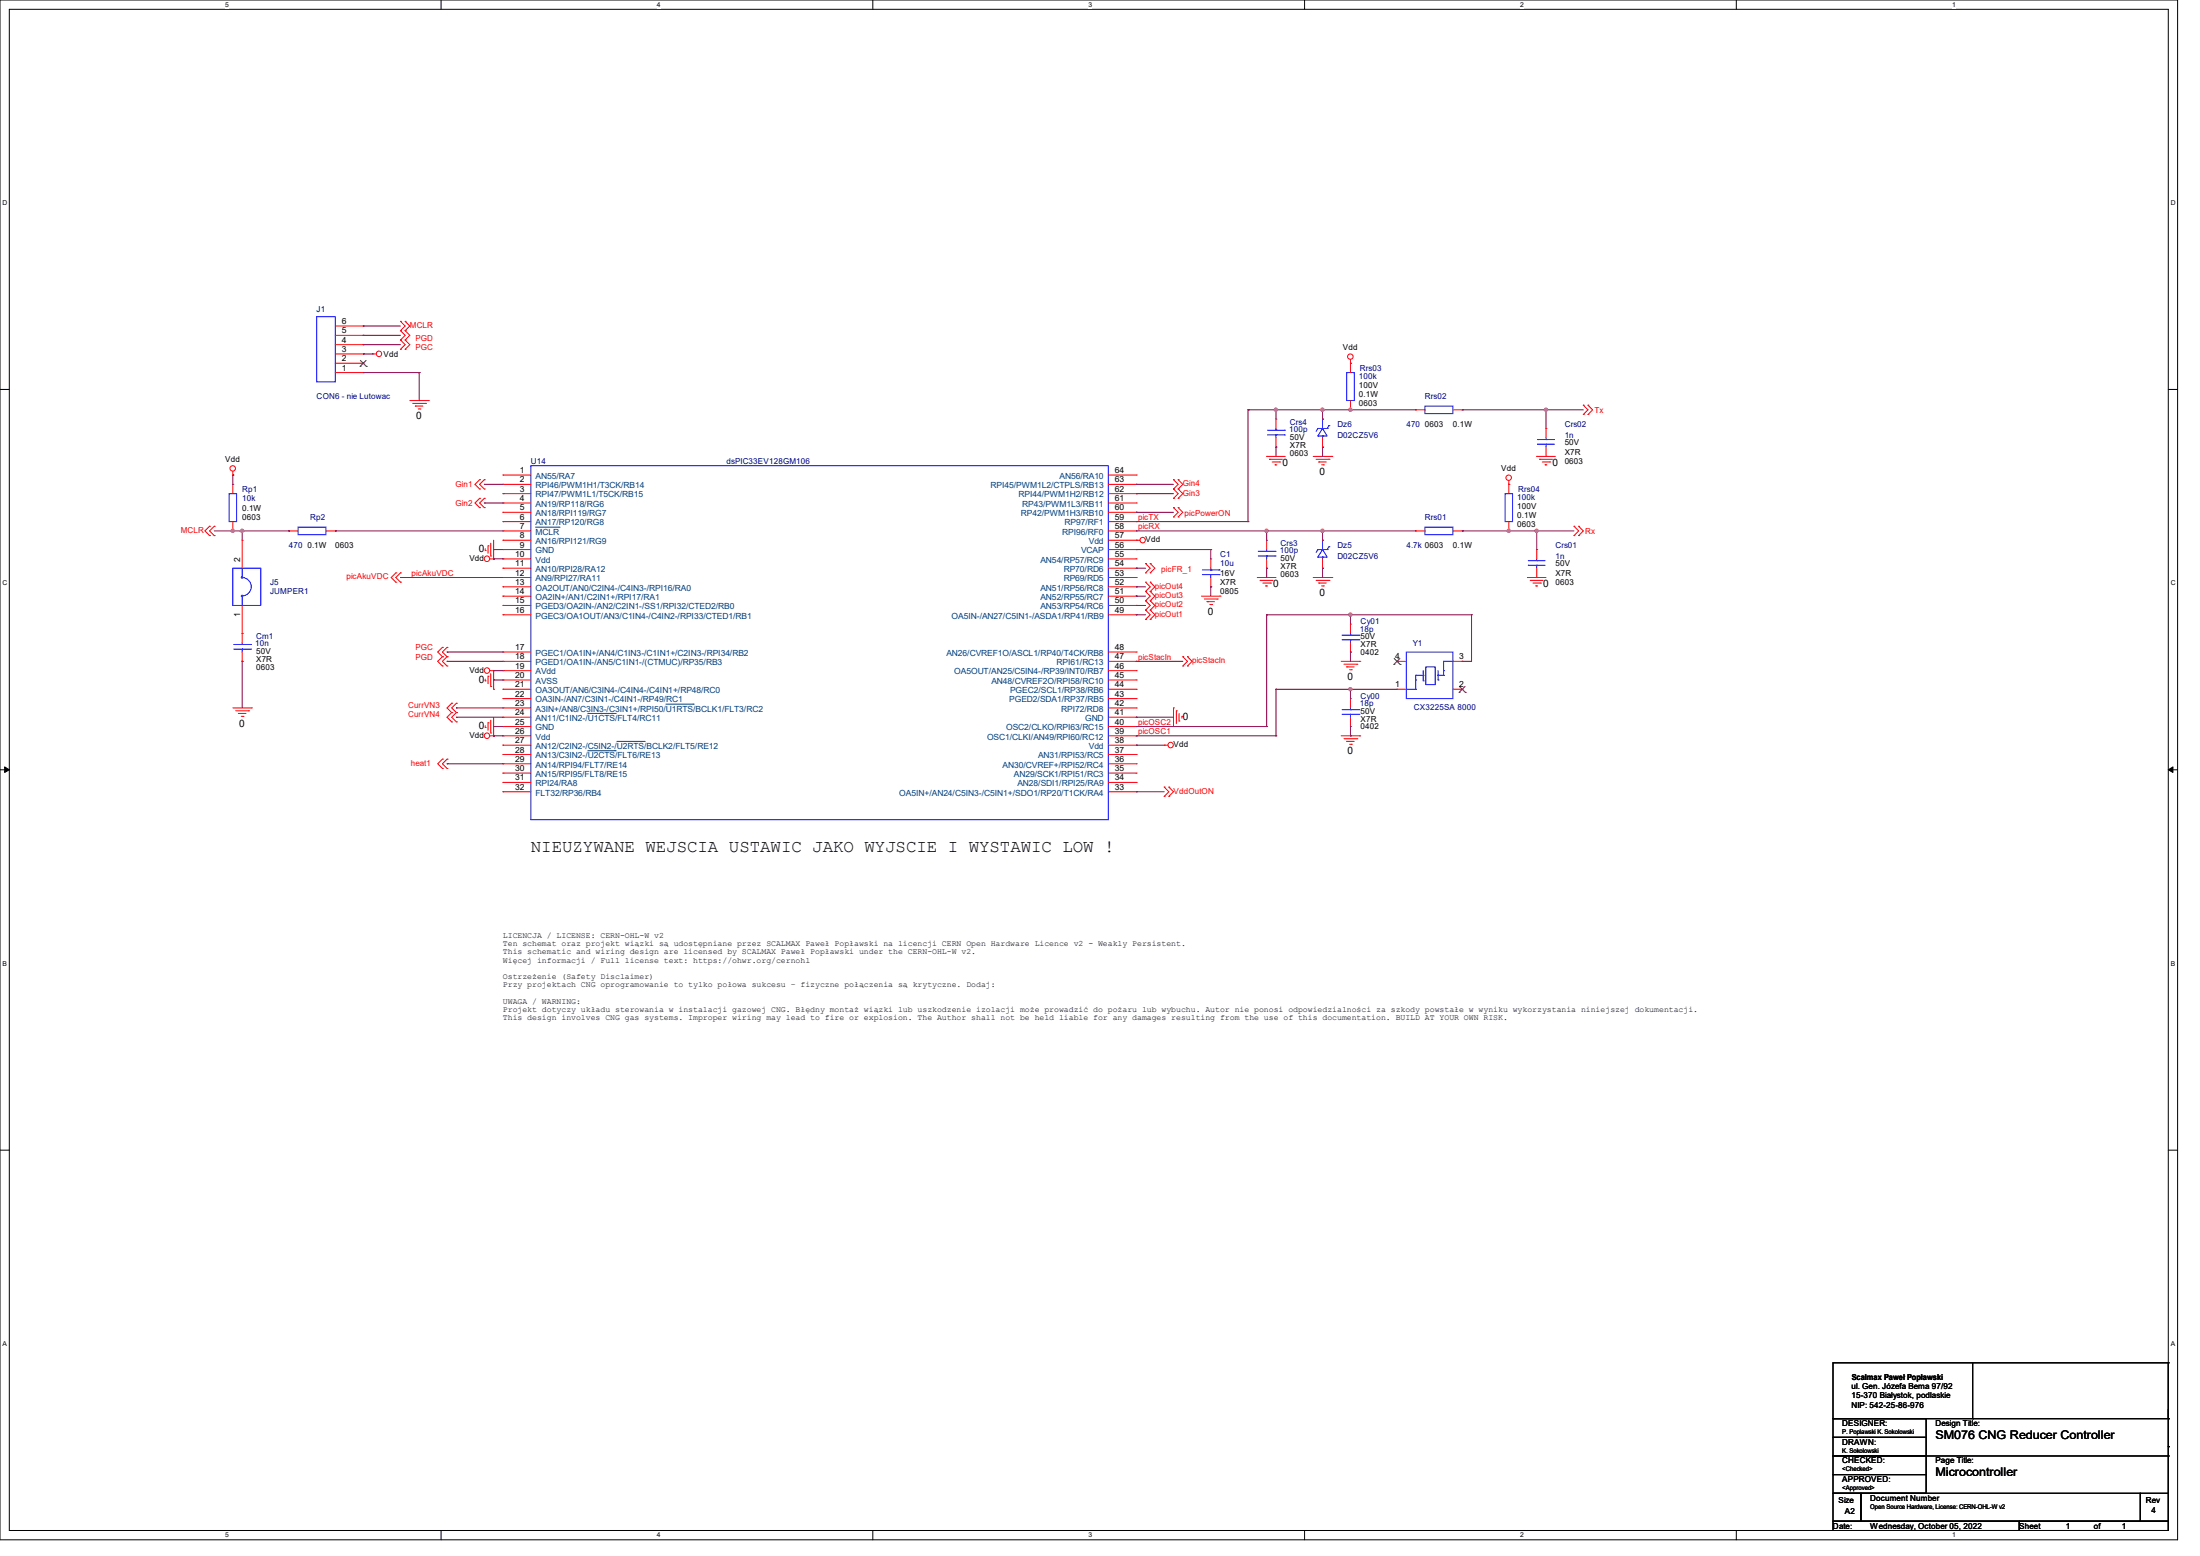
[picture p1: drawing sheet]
<svg xmlns="http://www.w3.org/2000/svg" width="420mm" height="297mm" viewBox="0 0 420 297" stroke-linecap="round" stroke-linejoin="round" font-family="sans-serif">
<path d="M0 0h415.7v293.9h-415.7zM1.8 1.8h412.1v290.3h-412.1z" fill="none" stroke="#000" stroke-width=".19"/>
<g fill="#fff">
<path d="M43 .2h.6v1.4h-.6z"/>
<path d="M43 292.3h.6v1.4h-.6z"/>
</g>
<path d="M84.2 0v1.8M84.2 292.1v1.8" fill="none" stroke="#000" stroke-width=".19"/>
<g fill="#fff">
<path d="M125.4 .2h.7v1.4h-.7z"/>
<path d="M125.4 292.3h.7v1.4h-.7z"/>
</g>
<path d="M166.6 0v1.8M166.6 292.1v1.8" fill="none" stroke="#000" stroke-width=".19"/>
<g fill="#fff">
<path d="M207.8 .2h.7v1.4h-.7z"/>
<path d="M207.8 292.3h.7v1.4h-.7z"/>
</g>
<path d="M249 0v1.8M249 292.1v1.8" fill="none" stroke="#000" stroke-width=".19"/>
<g fill="#fff">
<path d="M290.2 .2h.7v1.4h-.7z"/>
<path d="M290.2 292.3h.7v1.4h-.7z"/>
</g>
<path d="M331.5 0v1.8M331.5 292.1v1.8" fill="none" stroke="#000" stroke-width=".19"/>
<g fill="#fff">
<path d="M372.7 .2h.6v1.4h-.6z"/>
<path d="M372.7 292.3h.6v1.4h-.6z"/>
<path d="M.5 38.1h.9v1.4h-.9z"/>
<path d="M414.4 38.1h.9v1.4h-.9z"/>
<path d="M.5 110.6h.9v1.4h-.9z"/>
<path d="M414.4 110.6h.9v1.4h-.9z"/>
</g>
<path d="M0 74.3h1.8M413.9 74.3h1.8" fill="none" stroke="#000" stroke-width=".19"/>
<g fill="#fff">
<path d="M.5 183.2h.8v1.4h-.8z"/>
<path d="M414.4 183.2h.8v1.4h-.8z"/>
</g>
<path d="M0 146.9h1.8M413.9 146.9h1.8" fill="none" stroke="#000" stroke-width=".19"/>
<path d="M.9 146.4l.9 .5-.9 .5zM413.9 146.9l.9-.5v1z" fill="#000" stroke="#000" stroke-width=".19"/>
<g fill="#fff">
<path d="M.5 255.8h.8v1.4h-.8z"/>
<path d="M414.4 255.8h.8v1.4h-.8z"/>
</g>
<g fill="none" stroke="#000" stroke-width=".19">
<path d="M0 219.5h1.8M413.9 219.5h1.8M349.9 274.4h17.8v3.5h-17.8zM349.9 270.8h17.8v3.6h-17.8zM349.9 277.9h17.8v3.6h-17.8zM349.9 270.8h.1M349.9 270.8h64M367.7 277.9h46.2M376.6 270.8h.1M376.6 260.1v10.7M413.9 260.1h.1M413.9 276.1h.1"/>
<path d="M413.9 270.8h.1M413.9 277.9h.1M413.9 260.1h-64v10.7M413.9 260.1v24.9M349.9 285h5.4v5.4h-5.4zM349.9 290.4h35.6v1.7h-35.6zM349.9 281.5h17.8v3.5h-17.8zM355.3 285h53.3v5.4h-53.3zM385.5 290.4h28.4v1.7h-28.4zM408.6 285h5.3v5.4h-5.3z"/>
</g>
<g fill="none" stroke="#f00" stroke-width=".19">
<path d="M64 67.6h5.3M64 71.1h5.3M64 69.3h5.3M64 65.8h5.3M64 64h5.3M64 62.2h5.3M69.3 71.1h.1M69.3 69.3h.1M69.3 67.6h.1M69.3 65.8h.1M69.3 64h.1M69.3 62.2h.1"/>
<path d="M71.1 67.6h.1M71.1 67.6h.7M76.5 63.1h.1M76.5 61.3h.1M76.5 66.7h.1M76.5 64.9h.1M76.5 61.3l.8 .9-.8 .9M76.5 63.1l.8 .9-.8 .9M76.5 64.9l.8 .9-.8 .9M77.3 63.1h.1M77.3 61.3h.1M77.3 66.7h.1"/>
<path d="M77.3 64.9h.1M77.3 61.3l.9 .9-.9 .9M77.3 64.9l.9 .9-.9 .9M77.3 63.1l.9 .9-.9 .9M78.2 76.5h3.6M78.8 77h2.4M79.3 77.5h.1M79.3 77.5h1.4M79.8 78.1h.4M80.2 78.1h.1M81.2 77h.1M81.8 76.5h.1"/>
<path d="M257.8 69.3h.1M257.8 78.2h.1M257.8 68.6v2.5M257.8 76.5v1.7M270.3 78.2h.1M270.3 78.2h1.7M277.4 78.2h1.7M279.1 78.2h.1M302.3 79.1h.1M302.3 77.3h.1M302.3 77.3l.8 .9-.8 .9M303.1 79.1h.1"/>
<path d="M303.1 77.3h.1M303.1 77.3l.9 .9-.9 .9M44.4 90.7h.1M44.4 92.5h.1M44.4 90v.7M44.4 92.5v1.7M44.4 99.6v1.7M91.6 93.3h.1M91.6 91.6h.1M91.6 96.9h.1M91.6 95.1h.1M91.6 91.6l-.9 .9 .9 .8"/>
<path d="M91.6 95.1l-.9 .9 .9 .9M92.5 93.3h.1M92.5 91.6h.1M92.5 96.9h.1M92.5 95.1h.1M92.5 91.6l-.9 .9 .9 .8M92.5 95.1l-.9 .9 .9 .9M96 90.7h.1M96 92.5h.1M96 94.2h.1M96 96h.1M96 97.8h.1"/>
<path d="M96 99.6h.1M96 90.7h5.3M96 92.5h5.3M96 94.2h5.3M96 96h5.3M96 97.8h5.3M96 99.6h5.3M211.6 90.7h5.3M211.6 92.5h5.3M211.6 94.2h5.3M211.6 96h5.3M211.6 97.8h5.3"/>
<path d="M211.6 99.6h5.3M216.9 90.7h.1M216.9 92.5h.1M216.9 94.2h.1M216.9 96h.1M216.9 97.8h.1M216.9 99.6h.1M224 93.3h.1M224 95.1h.1M224 91.6h.1M224 98.7h.1M224 96.9h.1"/>
<path d="M224 93.3l.9 .9-.9 .9M224 91.6l.9 .9-.9 .8M224 96.9l.9 .9-.9 .9M224.9 93.3h.1M224.9 95.1h.1M224.9 91.6h.1M224.9 98.7h.1M224.9 96.9h.1M224.9 93.3l.9 .9-.9 .9M224.9 91.6l.9 .9-.9 .8M224.9 96.9l.9 .9-.9 .9M241.8 87.1h.1"/>
<path d="M241.8 87.1h3.6M242.4 87.7h.1M242.4 87.7h2.4M242.9 88.2h1.4M243.4 88.7h.1M243.4 88.7h.4M243.6 80h.1M243.6 85.3h.1M243.6 80v1.8M243.6 83.6v1.7M244.3 88.2h.1M250.7 87.1h3.6"/>
<path d="M251.2 87.7h2.5M251.8 88.2h.1M251.8 88.2h1.4M252.3 88.7h.3M252.5 85.3h.1M252.5 80h.1M252.5 83.6v1.7M252.6 88.7h.1M253.7 87.7h.1M254.3 87.1h.1M288 92.5h.1M288 91.7v2.5"/>
<path d="M288 99.6v1.7M293.4 87.1h.1M293.4 87.1h3.5M293.9 87.7h.1M293.9 87.7h2.5M294.4 88.2h1.5M295 88.7h.1M295 88.7h.3M295.1 81.8h.1M295.1 87.1h.1M295.1 81.8v1.8M295.1 85.3v1.8"/>
<path d="M295.9 88.2h.1M40 100.5h.1M40 102.2h.1M40 100.5l-.9 .8 .9 .9M40.9 100.5h.1M40.9 102.2h.1M40.9 100.5l-.9 .8 .9 .9M44.4 101.3h.1M46.2 103.1h.1M46.2 103.1v5.4M46.2 115.6v7.1M55.1 101.3h.1"/>
<path d="M55.1 101.3h1.8M62.2 101.3h1.8M64 101.3h.1M75.6 111.1h.1M75.6 109.3h.1M75.6 109.3l-.9 .9 .9 .9M76.5 111.1h.1M76.5 109.3h.1M76.5 109.3l-.9 .9 .9 .9M92.6 105.1h.1M92.6 104.7v.4M93.2 104.2h.1"/>
<path d="M93.2 104.2v1.4M93.5 106.7h.7M93.7 106.1h.1M93.7 103.7v2.4M94.2 106.7h.1M94.2 103.1v3.6M96 101.3h.1M96 103.1h.1M96 104.9h.1M96 106.7h.1M96 108.5h.1M96 110.2h.1"/>
<path d="M96 112h.1M96 113.8h.1M96 115.6h.1M96 117.3h.1M96 103.1h5.3M96 106.7h5.3M96 113.8h5.3M96 110.2h5.3M96 101.3h5.3M96 104.9h5.3M96 108.5h5.3M96 112h5.3"/>
<path d="M96 115.6h5.3M96 117.3h5.3M211.6 103.1h6M211.6 106.7h5.3M211.6 113.8h5.3M211.6 110.2h5.3M211.6 101.3h5.3M211.6 104.9h5.3M211.6 108.5h5.3M211.6 112h5.3M211.6 115.6h5.3M211.6 117.3h5.3"/>
<path d="M216.9 103.1h.1M216.9 101.3h.1M216.9 104.9h.1M216.9 106.7h.1M216.9 108.5h.1M216.9 110.2h.1M216.9 112h.1M216.9 113.8h.1M216.9 115.6h.1M216.9 117.3h.1M218.7 118.2h.1M218.7 116.5h.1"/>
<path d="M218.7 114.7h.1M218.7 112.9h.1M218.7 111.1h.1M218.7 109.3h.1M218.7 107.6h.1M218.7 116.5l.9 .8-.9 .9M218.7 114.7l.9 .9-.9 .9M218.7 112.9l.9 .9-.9 .9M218.7 111.1l.9 .9-.9 .9M218.7 107.6l.9 .9-.9 .8M219.6 118.2h.1M219.6 116.5h.1"/>
<path d="M219.6 114.7h.1M219.6 112.9h.1M219.6 111.1h.1M219.6 109.3h.1M219.6 107.6h.1M219.6 116.5l.9 .8-.9 .9M219.6 114.7l.9 .9-.9 .9M219.6 112.9l.9 .9-.9 .9M219.6 111.1l.9 .9-.9 .9M219.6 107.6l.9 .9-.9 .8M229.4 113.8h3.5M229.9 114.3h2.5"/>
<path d="M230.4 114.9h.1M230.4 114.9h1.5M231 115.4h.3M231.1 106.7h.1M231.1 112h.1M231.1 106.7v1.8M231.1 110.2v1.8M231.3 115.4h.1M232.4 114.3h.1M232.9 113.8h.1M240 110.2h.1M240 110.2h3.6"/>
<path d="M240.6 110.8h.1M240.6 110.8h2.4M241.1 111.3h1.4M241.6 111.8h.1M241.6 111.8h.4M241.8 103.1h.1M241.8 108.5h.1M241.8 103.1v1.8M241.8 106.7v1.8M242.5 111.3h.1M250.7 110.2h3.6M251.2 110.8h2.5"/>
<path d="M251.8 111.3h.1M251.8 111.3h1.4M252.3 111.8h.3M252.5 108.5h.1M252.5 103.1h.1M252.5 106.7v1.8M252.6 111.8h.1M253.7 110.8h.1M254.3 110.2h.1M257.8 119.1h.1M257.8 119.1v1.8M270.3 101.3h.1"/>
<path d="M270.3 101.3h1.7M277.4 101.3h1.7M279.1 101.3h.1M288 101.3h.1M291.6 110.2h.1M291.6 110.2h3.5M292.1 110.8h.1M292.1 110.8h2.5M292.7 111.3h1.4M293.2 111.8h.1M293.2 111.8h.3M293.4 104.9h.1"/>
<path d="M293.4 110.2h.1M293.4 104.9v1.8M293.4 108.5v1.7M294.1 111.3h.1M300.5 102.2h.1M300.5 100.5h.1M300.5 100.5l.9 .8-.9 .9M301.4 102.2h.1M301.4 100.5h.1M301.4 100.5l.9 .8-.9 .9M44.4 135.1h3.6M45 135.7h2.5"/>
<path d="M45.5 136.2h.1M45.5 136.2h1.4M46.1 136.7h.3M46.2 120.9h.1M46.2 126.2h.1M46.2 124.5v1.7M46.4 136.7h.1M47.5 135.7h.1M48 135.1h.1M84.5 123.6h.1M84.5 125.3h.1M84.5 127.1h.1"/>
<path d="M84.5 123.6l-.9 .9 .9 .8M84.5 125.3l-.9 .9 .9 .9M85.3 123.6h.1M85.3 125.3h.1M85.3 127.1h.1M85.3 123.6l-.8 .9 .8 .8M85.3 125.3l-.8 .9 .8 .9M86.2 136h.1M86.2 137.8h.1M86.2 134.2h.1M86.2 136l-.9 .9 .9 .9M86.2 134.2l-.9 .9 .9 .9"/>
<path d="M87.1 136h.1M87.1 137.8h.1M87.1 134.2h.1M87.1 136l-.9 .9 .9 .9M87.1 134.2l-.9 .9 .9 .9M92.6 130h.1M92.6 138.9h.1M92.6 129.6v.4M92.6 138.5v.4M93.2 129.1h.1M93.2 138h.1M93.2 129.1v1.4"/>
<path d="M93.2 138v1.4M93.5 128h.7M93.7 131h.1M93.7 139.9h.1M93.7 128.6v2.4M93.7 137.5v2.4M94.2 131.6h.1M94.2 128h.1M94.2 128v3.6M94.2 136.9v3.6M96 124.5h.1M96 126.2h.1"/>
<path d="M96 128h.1M96 129.8h.1M96 131.6h.1M96 133.3h.1M96 135.1h.1M96 136.9h.1M96 138.7h.1M96 128h5.3M96 126.2h5.3M96 135.1h5.3M96 124.5h5.3M96 129.8h5.3"/>
<path d="M96 131.6h5.3M96 133.3h5.3M96 136.9h5.3M96 138.7h5.3M211.6 128h5.3M211.6 126.2h5.3M211.6 135.1h5.3M211.6 124.5h5.3M211.6 129.8h5.3M211.6 131.6h5.3M211.6 133.3h5.3M211.6 136.9h5.3"/>
<path d="M211.6 138.7h5.3M216.9 138.7h.1M216.9 124.5h.1M216.9 126.2h.1M216.9 128h.1M216.9 129.8h.1M216.9 131.6h.1M216.9 133.3h.1M216.9 135.1h.1M216.9 136.9h.1M224 135.1h.1M224 135.1v3.6"/>
<path d="M224.6 135.7h.1M224.6 135.7v2.4M225.1 137.6h.1M225.1 136.2v1.4M225.6 136.7h.1M225.6 136.7v.4M225.8 127.1h.1M225.8 125.3h.1M225.8 125.3l.9 .9-.9 .9M226.7 127.1h.1M226.7 125.3h.1M226.7 125.3l.9 .9-.9 .9"/>
<path d="M256 126.2h3.6M256.6 126.8h2.4M257.1 127.3h.1M257.1 127.3h1.4M257.6 127.8h.4M257.8 124.5h.1M257.8 133.3h.1M257.8 138.7h.1M257.8 122.7v1.8M257.8 133.3v1.8M257.8 136.9v1.8M258 127.8h.1"/>
<path d="M259 126.8h.1M259.6 126.2h.1M266.7 131.6h.1M266.7 126.2h.1M266.7 126.2h1.8M266.7 131.6h1.8M277.4 126.2h1.7M277.4 131.6h1.7M279.1 131.6h.1M279.1 126.2h.1M84.5 146.7h.1M84.5 144.9h.1"/>
<path d="M84.5 144.9l-.9 .9 .9 .9M85.3 146.7h.1M85.3 144.9h.1M85.3 144.9l-.8 .9 .8 .9M93.5 140.5h.7M94.2 140.5h.1M96 140.5h.1M96 142.2h.1M96 144h.1M96 145.8h.1M96 147.6h.1M96 149.4h.1"/>
<path d="M96 151.1h.1M96 140.5h5.3M96 142.2h5.3M96 144h5.3M96 145.8h5.3M96 147.6h5.3M96 149.4h5.3M96 151.1h5.3M211.6 140.5h5.3M211.6 142.2h5.3M211.6 144h5.3M211.6 145.8h5.3"/>
<path d="M211.6 147.6h5.3M211.6 149.4h5.3M211.6 151.1h5.3M216.9 151.1h.1M216.9 149.4h.1M216.9 147.6h.1M216.9 145.8h.1M216.9 144h.1M216.9 142.2h.1M216.9 140.5h.1M222.2 142.2h.1M222.2 152h.1"/>
<path d="M222.2 150.2h.1M222.2 142.2h.8M222.2 150.2l.9 .9-.9 .9M223.1 152h.1M223.1 150.2h.1M223.1 150.2l.9 .9-.9 .9M256 140.5h3.6M256.6 141h2.4M257.1 141.5h.1M257.1 141.5h1.4M257.6 142.1h.4M258 142.1h.1"/>
<path d="M259 141h.1M259.6 140.5h.1"/>
<circle cx="72.3" cy="67.5" r=".52"/>
<circle cx="257.8" cy="68.1" r=".52"/>
<circle cx="44.4" cy="89.4" r=".52"/>
<circle cx="288" cy="91.2" r=".52"/>
<circle cx="93" cy="106.7" r=".52"/>
<circle cx="218.1" cy="103.1" r=".52"/>
<circle cx="93" cy="128" r=".52"/>
<circle cx="93" cy="140.4" r=".52"/>
<circle cx="223.5" cy="142.2" r=".52"/>
</g>
<g fill="none" stroke="#00f" stroke-width=".19">
<path d="M60.5 60.5h3.5v12.4h-3.5zM257.1 71.1h1.4v5.4h-1.4zM272 77.5h5.4v1.5h-5.4zM43.7 94.2h1.5v5.4h-1.5zM101.3 88.9h110.3v67.6h-110.3zM242 83h3.2M242 82.1h3.2M243.6 82.1h.1M243.6 83h.1M243.6 81.8v.3M243.6 83v.6M245.2 83h.1"/>
<path d="M245.2 82.1h.1M251.6 81.8h.1M251.6 81.8h1.8M251.6 81.8l-.4 .5M252.5 81.8l.9 1.4h-1.8zM252.5 83.2h.1M252.5 80h.1M252.5 80v1.8M252.5 83.2v.4M253.4 81.8h.1M253.7 81.2h.1M253.7 81.2l-.3 .6"/>
<path d="M287.3 94.2h1.5v5.4h-1.5zM293.5 84.8h.1M293.5 83.9h.1M293.5 84.8h3.3M293.5 83.9h3.3M295.1 83.9h.1M295.1 84.8h.1M295.1 83.6v.3M295.1 84.8v.5M44.4 108.5h5.4v7.1h-5.4zM46.2 110.2a1.76 1.76 0 0 1 1.8 1.8 1.76 1.76 0 0 1-1.8 1.7M46.2 110.2h.1"/>
<path d="M46.2 115.6h.1M46.2 108.5v1.7M46.2 113.8v1.8M56.9 100.6h5.3v1.5h-5.3zM229.5 109.7h3.2M229.5 108.8h3.2M231.1 108.8h.1M231.1 109.7h.1M231.1 108.5v.3M231.1 109.7v.5M232.7 109.7h.1M232.7 108.8h.1"/>
<path d="M240.2 106.1h3.2M240.2 105.2h3.2M241.8 105.2h.1M241.8 106.1h.1M241.8 104.9v.3M241.8 106.1v.6M243.4 106.1h.1M243.4 105.2h.1M251.6 104.9h.1M251.6 104.9h1.8M251.6 104.9l-.4 .6M252.5 104.9l.9 1.4h-1.8z"/>
<path d="M252.5 106.3h.1M252.5 103.1h.1M252.5 103.1v1.8M252.5 106.3v.4M253.4 104.9h.1M253.7 104.4h.1M253.7 104.4l-.3 .5M272 100.6h5.4v1.5h-5.4zM291.8 107.9h.1M291.8 107h.1M291.8 107.9h3.2M291.8 107h3.2"/>
<path d="M293.4 107h.1M293.4 107.9h.1M293.4 106.7v.3M293.4 107.9v.6M44.6 123.9h3.2M44.6 123h3.2M46.2 123h.1M46.2 123.9h.1M46.2 122.7v.3M46.2 123.9v.6M47.8 123.9h.1M47.8 123h.1"/>
<path d="M256.2 122.1h3.2M256.2 121.2h3.2M256.2 136.4h3.2M256.2 135.5h3.2M257.8 121.2h.1M257.8 122.1h.1M257.8 135.5h.1M257.8 136.4h.1M257.8 120.9v.3M257.8 122.1v.6M257.8 135.1v.4M257.8 136.4v.5"/>
<path d="M259.4 122.1h.1M259.4 121.2h.1M259.4 136.4h.1M259.4 135.5h.1M268.5 124.5h8.9v8.8h-8.9zM268.5 131.6h1.8M270.3 131.6h.1M270.3 129.8h.1M270.3 128.9h.1M270.3 128.9v2.7M270.3 128.9h1.4M271.7 128.9h.1"/>
<path d="M271.7 130h.1M271.7 128v2M272.2 127.3h1.8v3.4h-1.8zM274.5 128.9h.1M274.5 129.8h.1M274.5 128.9h1.1M274.5 128v1.8M275.6 126.2h.1M275.6 128h.1M275.6 128.9h.1M275.6 126.2h1.8M275.6 126.2v2.7"/>
</g>
<g fill="#00f" stroke="#00f" stroke-width=".19">
<circle cx="46.2" cy="110.2" r=".15"/>
<circle cx="46.2" cy="113.8" r=".15"/>
</g>
<path d="M102.2 100.6h4.5M106.7 100.6h.1M112.2 136.2h5.2M117.4 136.2h.1M127.1 134.4h5.2M132.3 134.4h.1M112.2 143.3h5.2M117.4 143.3h.1M117.8 141.5h5.2M123 141.5h.1" fill="none" stroke="#004080" stroke-width=".19"/>
<path d="M68.7 69.9h.1M68.8 68.8l1.1 1.1M69.9 68.8l-1.2 1.1M69.9 69.9h.1M266.1 126.8h.1M266.1 125.7l1.2 1.1M267.3 125.7l-1.2 1.1M267.3 126.8h.1M278.6 132.2h.1M278.6 131l1.1 1.2M279.7 131l-1.1 1.2M279.7 132.2h.1" fill="none" stroke="#804000" stroke-width=".19"/>
<g fill="none" stroke="#800040" stroke-width=".19">
<path d="M69.3 67.6h.1M69.3 62.2h.1M69.3 64h.1M69.3 65.8h.1M69.3 71.1h10.7M69.3 67.6h1.8M69.3 62.2h7.2M69.3 64h7.2M69.3 65.8h7.2M80 71.1h.1M80 71.1v5.4M238.3 78.2h.1"/>
<path d="M238.3 78.2h32M238.3 78.2v21.4M243.6 78.2h.1M243.6 78.2v1.8M252.5 78.2h.1M252.5 78.2v1.8M257.8 78.2h.1M279.1 78.2h.1M279.1 78.2h23.2M295.1 78.2h.1M295.1 78.2v3.6M44.4 90.7h.1"/>
<path d="M44.4 90.7v1.8M92.5 96h.1M92.5 92.5h.1M92.5 92.5h3.5M92.5 96h3.5M216.9 97.8h.1M216.9 94.2h.1M216.9 92.5h.1M216.9 97.8h7.1M216.9 94.2h7.1M216.9 92.5h7.1M216.9 99.6h21.4"/>
<path d="M238.3 99.6h.1M243.6 85.3h.1M243.6 85.3v1.8M252.5 85.3h.1M252.5 85.3v1.8M40.9 101.3h14.2M44.4 101.3h.1M46.2 101.3h.1M46.2 101.3v1.8M55.1 101.3h.1M64 101.3h.1M64 101.3h32"/>
<path d="M76.5 110.2h.1M76.5 110.2h19.5M94.2 106.7h.1M94.2 104.9h.1M94.2 106.7h1.8M94.2 104.9h1.8M216.9 104.9h.1M216.9 115.6h.1M216.9 113.8h.1M216.9 112h.1M216.9 108.5h.1M216.9 117.3h.1"/>
<path d="M216.9 101.3h53.4M216.9 104.9h14.2M216.9 115.6h1.8M216.9 113.8h1.8M216.9 112h1.8M216.9 117.3h1.8M216.9 108.5h1.8M231.1 104.9h.1M231.1 112h.1M231.1 104.9v1.8M231.1 112v1.8M241.8 101.3h.1"/>
<path d="M241.8 108.5h.1M241.8 117.3h.1M241.8 117.3h39.1M241.8 101.3v1.8M241.8 108.5v1.7M241.8 117.3v21.4M252.5 101.3h.1M252.5 108.5h.1M252.5 101.3v1.8M252.5 108.5v1.7M257.8 117.3h.1M257.8 117.3v1.8"/>
<path d="M279.1 101.3h.1M279.1 101.3h21.4M280.9 117.3h.1M280.9 117.3v8.9h-1.8M288 101.3h.1M293.4 101.3h.1M293.4 101.3v3.6M46.2 126.2h.1M46.2 126.2v8.9M85.3 124.5h.1M85.3 126.2h.1M85.3 124.5h10.7"/>
<path d="M85.3 126.2h10.7M87.1 135.1h.1M87.1 136.9h.1M87.1 136.9h8.9M87.1 135.1h8.9M94.2 129.8h.1M94.2 138.7h.1M94.2 128h.1M94.2 129.8h1.8M94.2 138.7h1.8M94.2 128h1.8M216.9 136.9h.1"/>
<path d="M216.9 126.2h.1M216.9 138.7h24.9M216.9 136.9h7.1M216.9 126.2h8.9M241.8 138.7h.1M243.6 131.6h.1M243.6 131.6v8.9M243.6 131.6h23.1M257.8 124.5h.1M257.8 131.6h.1M257.8 124.5v1.7M257.8 131.6v1.7"/>
<path d="M257.8 138.7v1.8M279.1 126.2h.1M85.3 145.8h.1M85.3 145.8h10.7M94.2 140.5h.1M94.2 140.5h1.8M216.9 142.2h.1M216.9 151.1h.1M216.9 140.5h26.7M216.9 142.2h5.3M216.9 151.1h5.3M243.6 140.5h.1"/>
<path d="M257.8 140.5h.1"/>
</g>
<g fill="#f0f" stroke="#f0f" stroke-width=".19">
<circle cx="288" cy="101.3" r=".32"/>
<circle cx="241.8" cy="101.3" r=".32"/>
<circle cx="295.1" cy="78.2" r=".32"/>
<circle cx="257.8" cy="117.3" r=".32"/>
<circle cx="44.4" cy="101.3" r=".32"/>
<circle cx="252.5" cy="101.3" r=".32"/>
<circle cx="293.3" cy="101.3" r=".32"/>
<circle cx="257.8" cy="78.2" r=".32"/>
<circle cx="243.6" cy="78.2" r=".32"/>
<circle cx="252.5" cy="78.2" r=".32"/>
<circle cx="257.8" cy="131.6" r=".32"/>
<circle cx="46.2" cy="101.3" r=".32"/>
</g>
<text font-size="3.3" x="101.3" y="162.7">NIEUZYWANE WEJSCIA USTAWIC JAKO WYJSCIE I WYSTAWIC LOW !</text>
<g font-size="2.3">
<text x="369.5" y="274.7">SM076 CNG Reducer Controller</text>
<text x="369.5" y="281.8">Microcontroller</text>
</g>
<g font-size="1.9">
<text x="79.5" y="80">0</text>
<text x="244.8" y="88.9">0</text>
<text x="296.4" y="88.9">0</text>
<text x="251.9" y="90.7">0</text>
<text x="91.4" y="105.5">0</text>
<text x="243" y="112">0</text>
<text x="251.9" y="113.8">0</text>
<text x="294.6" y="112">0</text>
<text x="230.6" y="117.3">0</text>
<text x="91.4" y="130.3">0</text>
<text x="257.3" y="129.8">0</text>
<text x="225.8" y="137.5">0</text>
<text x="45.7" y="138.7">0</text>
<text x="91.4" y="139.2">0</text>
<text x="257.3" y="144">0</text>
</g>
<g font-size="1.6" fill="#000080">
<text x="60.5" y="59.6">J1</text>
<text x="259.6" y="70.8">Rrs03</text>
<text x="60.5" y="76.1">CON6 - nie Lutowac</text>
<text x="259.4" y="72.4">100k</text>
<text x="272" y="76.1">Rrs02</text>
<text x="246.1" y="82.5">100p</text>
<text x="246.3" y="81.1">Crs4</text>
<text x="255.3" y="81.4">Dz6</text>
<text x="255.3" y="83.6">D02CZ5V6</text>
<text x="268.5" y="81.4">470</text>
<text x="298.7" y="81.4">Crs02</text>
<text x="298.7" y="83.6">1n</text>
<text x="101.3" y="88.6">U14</text>
<text x="138.7" y="88.6">dsPIC33EV128GM106</text>
<text x="46.2" y="93.9">Rp1</text>
<text x="46.2" y="95.7">10k</text>
<text x="289.6" y="95.5">100k</text>
<text x="289.8" y="93.9">Rrs04</text>
<text x="59.2" y="99.2">Rp2</text>
<text x="272" y="99.2">Rrs01</text>
<text x="55.1" y="104.6">470</text>
<text x="232.9" y="106.3">C1</text>
<text x="244.3" y="105.6">100p</text>
<text x="244.5" y="104.2">Crs3</text>
<text x="255.3" y="104.6">Dz5</text>
<text x="255.3" y="106.7">D02CZ5V6</text>
<text x="268.5" y="104.6">4.7k 0603</text>
<text x="296.9" y="104.6">Crs01</text>
<text x="296.9" y="106.7">1n</text>
<text x="51.6" y="111.7">J5</text>
<text x="51.6" y="113.5">JUMPER1</text>
<text x="232.9" y="108.1">10u</text>
<text x="259.8" y="119.1">Cy01</text>
<text x="48.7" y="123.4">10n</text>
<text x="48.9" y="122">Cm1</text>
<text x="259.6" y="120.6">18p</text>
<text x="269.7" y="123.4">Y1</text>
<text x="259.6" y="134.8">18p</text>
<text x="259.8" y="133.3">Cy00</text>
<text x="269.9" y="135.5">CX3225SA 8000</text>
</g>
<g font-size="1.6">
<text x="65.2" y="65.4">4</text>
<text x="65.2" y="63.6">5</text>
<text x="65.2" y="61.8">6</text>
<text x="65.2" y="70.7">1</text>
<text x="65.2" y="69">2</text>
<text x="65.2" y="67.2">3</text>
<text x="73.2" y="68.1">Vdd</text>
<text x="256.4" y="66.9">Vdd</text>
<text x="259.4" y="74">100V</text>
<text x="259.4" y="75.8">0.1W</text>
<text x="259.4" y="77.6">0603</text>
<text x="246.3" y="83.9">50V</text>
<text x="272" y="81.4">0603</text>
<text x="277.4" y="81.4">0.1W</text>
<text x="43" y="88.2">Vdd</text>
<text x="246.3" y="85.6">X7R</text>
<text x="246.3" y="87">0603</text>
<text x="286.6" y="90">Vdd</text>
<text x="298.7" y="86.8">X7R</text>
<text x="298.7" y="85">50V</text>
<text x="298.7" y="88.6">0603</text>
<text x="99.2" y="90.3">1</text>
<text x="99.2" y="92.1">2</text>
<text x="99.2" y="93.9">3</text>
<text x="99.2" y="95.6">4</text>
<text x="212.8" y="90.3">64</text>
<text x="212.8" y="92.1">63</text>
<text x="212.8" y="93.9">62</text>
<text x="212.8" y="95.6">61</text>
<text x="46.2" y="97.4">0.1W</text>
<text x="46.2" y="99.2">0603</text>
<text x="99.2" y="97.4">5</text>
<text x="99.2" y="99.2">6</text>
<text x="99.2" y="101">7</text>
<text x="212.8" y="97.4">60</text>
<text x="212.8" y="99.2">59</text>
<text x="212.8" y="101">58</text>
<text x="289.6" y="97.1">100V</text>
<text x="289.6" y="98.9">0.1W</text>
<text x="289.6" y="100.7">0603</text>
<text x="45.8" y="107.2" transform="rotate(-90 45.8 107.2)">2</text>
<text x="58.7" y="104.6">0.1W</text>
<text x="64" y="104.6">0603</text>
<text x="89.6" y="107.1">Vdd</text>
<text x="98.3" y="106.3">10</text>
<text x="99.2" y="102.7">8</text>
<text x="99.2" y="104.5">9</text>
<text x="212.8" y="102.7">57</text>
<text x="212.8" y="104.5">56</text>
<text x="212.8" y="106.3">55</text>
<text x="218.7" y="103.5">Vdd</text>
<text x="244.5" y="107.1">50V</text>
<text x="277.4" y="104.6">0.1W</text>
<text x="98.3" y="108.1">11</text>
<text x="98.3" y="109.9">12</text>
<text x="98.3" y="111.6">13</text>
<text x="98.3" y="113.4">14</text>
<text x="212.8" y="108.1">54</text>
<text x="212.8" y="109.9">53</text>
<text x="212.8" y="111.6">52</text>
<text x="212.8" y="113.4">51</text>
<text x="232.9" y="111.7">X7R</text>
<text x="232.9" y="109.9">16V</text>
<text x="232.9" y="113.5">0805</text>
<text x="244.5" y="108.7">X7R</text>
<text x="244.5" y="110.1">0603</text>
<text x="296.9" y="109.9">X7R</text>
<text x="296.9" y="108.1">50V</text>
<text x="296.9" y="111.7">0603</text>
<text x="45.8" y="117.7" transform="rotate(-90 45.8 117.7)">1</text>
<text x="98.3" y="115.2">15</text>
<text x="98.3" y="117">16</text>
<text x="212.8" y="115.2">50</text>
<text x="212.8" y="117">49</text>
<text x="48.9" y="124.8">50V</text>
<text x="98.3" y="124.1">17</text>
<text x="98.3" y="125.9">18</text>
<text x="212.8" y="124.1">48</text>
<text x="212.8" y="125.9">47</text>
<text x="259.8" y="123.6">X7R</text>
<text x="259.8" y="122">50V</text>
<text x="259.8" y="125">0402</text>
<text x="266.4" y="125.9">4</text>
<text x="278.6" y="125.9">3</text>
<text x="48.9" y="126.4">X7R</text>
<text x="48.9" y="127.8">0603</text>
<text x="89.6" y="128.4">Vdd</text>
<text x="98.3" y="127.6">19</text>
<text x="98.3" y="129.4">20</text>
<text x="98.3" y="131.2">21</text>
<text x="212.8" y="127.6">46</text>
<text x="212.8" y="129.4">45</text>
<text x="212.8" y="131.2">44</text>
<text x="266.4" y="131.2">1</text>
<text x="278.6" y="131.2">2</text>
<text x="98.3" y="133">22</text>
<text x="98.3" y="134.7">23</text>
<text x="98.3" y="136.5">24</text>
<text x="212.8" y="133">43</text>
<text x="212.8" y="134.7">42</text>
<text x="212.8" y="136.5">41</text>
<text x="259.8" y="137.8">X7R</text>
<text x="259.8" y="136.2">50V</text>
<text x="89.6" y="140.8">Vdd</text>
<text x="98.3" y="138.3">25</text>
<text x="98.3" y="140.1">26</text>
<text x="98.3" y="141.9">27</text>
<text x="98.3" y="143.6">28</text>
<text x="212.8" y="143.6">37</text>
<text x="212.8" y="141.9">38</text>
<text x="212.8" y="140.1">39</text>
<text x="212.8" y="138.3">40</text>
<text x="224" y="142.6">Vdd</text>
<text x="259.8" y="139.2">0402</text>
<text x="98.3" y="145.4">29</text>
<text x="98.3" y="147.2">30</text>
<text x="98.3" y="149">31</text>
<text x="212.8" y="149">34</text>
<text x="212.8" y="147.2">35</text>
<text x="212.8" y="145.4">36</text>
<text x="98.3" y="150.8">32</text>
<text x="212.8" y="150.8">33</text>
<text x="96" y="179">LICENCJA / LICENSE: CERN-OHL-W v2</text>
<text x="96" y="180.6">Ten schemat oraz projekt wiązki są udostępniane przez SCALMAX Paweł Popławski na licencji CERN Open Hardware Licence v2 - Weakly Persistent.</text>
<text x="96" y="182.2">This schematic and wiring design are licensed by SCALMAX Paweł Popławski under the CERN-OHL-W v2.</text>
<text x="96" y="183.7">Więcej informacji / Full license text: https://ohwr.org/cernohl</text>
<text x="96" y="186.9">Ostrzeżenie (Safety Disclaimer)</text>
<text x="96" y="188.4">Przy projektach CNG oprogramowanie to tylko połowa sukcesu – fizyczne połączenia są krytyczne. Dodaj:</text>
<text x="96" y="191.6">UWAGA / WARNING:</text>
<text x="96" y="193.1">Projekt dotyczy układu sterowania w instalacji gazowej CNG. Błędny montaż wiązki lub uszkodzenie izolacji może prowadzić do pożaru lub wybuchu. Autor nie ponosi odpowiedzialności za szkody powstałe w wyniku wykorzystania niniejszej dokumentacji.</text>
<text x="96" y="194.7">This design involves CNG gas systems. Improper wiring may lead to fire or explosion. The Author shall not be held liable for any damages resulting from the use of this documentation. BUILD AT YOUR OWN RISK.</text>
<text x="353.5" y="263.4">Scalmax Paweł Popławski</text>
<text x="353.5" y="265.1">ul. Gen. Józefa Bema 97/92</text>
<text x="353.5" y="266.9">15-370 Białystok, podlaskie</text>
<text x="353.5" y="268.7">NIP: 542-25-86-976</text>
<text x="351.7" y="272.2">DESIGNER:</text>
<text x="351.7" y="275.8">DRAWN:</text>
<text x="369.5" y="272.2">Design Title:</text>
<text x="351.7" y="279.4">CHECKED:</text>
<text x="369.5" y="279.4">Page Title:</text>
<text x="351" y="286.8">Size</text>
<text x="351.7" y="282.9">APPROVED:</text>
<text x="357" y="286.5">Document Number</text>
<text x="409.7" y="286.8">Rev</text>
<text x="349.9" y="291.8">Date:</text>
<text x="352.2" y="288.9">A2</text>
<text x="357" y="291.8">Wednesday, October 05, 2022</text>
<text x="385.5" y="291.8">Sheet</text>
<text x="394.4" y="291.8">1</text>
<text x="399.7" y="291.8">of</text>
<text x="405" y="291.8">1</text>
<text x="410.7" y="288.7">4</text>
</g>
<g font-size="1.6" fill="#f00">
<text x="78.2" y="62.6">MCLR</text>
<text x="79.3" y="65.1">PGD</text>
<text x="79.3" y="66.9">PGC</text>
<text x="304.4" y="78.8">Tx</text>
<text x="87" y="93">Gin1</text>
<text x="225.8" y="94.6">Gin3</text>
<text x="225.8" y="92.8">Gin4</text>
<text x="34.5" y="101.7">MCLR</text>
<text x="87" y="96.6">Gin2</text>
<text x="217.3" y="101">picRX</text>
<text x="217.3" y="99.2">picTX</text>
<text x="226.1" y="98.5">picPowerON</text>
<text x="302.6" y="101.9">Rx</text>
<text x="66.1" y="110.6">picAkuVDC</text>
<text x="78.6" y="109.9">picAkuVDC</text>
<text x="220.5" y="112.4">picOut4</text>
<text x="221.7" y="109.2">picFR_1</text>
<text x="220.5" y="117.7">picOut1</text>
<text x="220.5" y="115.9">picOut2</text>
<text x="220.5" y="114.2">picOut3</text>
<text x="79.3" y="124.1">PGC</text>
<text x="79.3" y="125.9">PGD</text>
<text x="217.3" y="125.9">picStacIn</text>
<text x="227.6" y="126.6">picStacIn</text>
<text x="77.9" y="136.9">CurrVN4</text>
<text x="77.9" y="135.1">CurrVN3</text>
<text x="217.3" y="140.1">picOSC1</text>
<text x="217.3" y="138.3">picOSC2</text>
<text x="78.4" y="146.2">heat1</text>
<text x="224" y="151.5">VddOutON</text>
</g>
<g font-size="1.6" fill="#004080">
<text x="102.2" y="91.4">AN55/RA7</text>
<text x="102.2" y="93.2">RPI46/PWM1H1/T3CK/RB14</text>
<text x="102.2" y="95">RPI47/PWM1L1/T5CK/RB15</text>
<text x="189.1" y="93.2">RPI45/PWM1L2/CTPLS/RB13</text>
<text x="194.4" y="95">RPI44/PWM1H2/RB12</text>
<text x="202.3" y="91.4">AN56/RA10</text>
<text x="102.2" y="96.7">AN19/RP118/RG6</text>
<text x="102.2" y="98.5">AN18/RPI119/RG7</text>
<text x="102.2" y="100.3">AN17/RP120/RG8</text>
<text x="194.9" y="98.5">RP42/PWM1H3/RB10</text>
<text x="195.2" y="96.7">RP43/PWM1L3/RB11</text>
<text x="203.2" y="100.3">RP97/RF1</text>
<text x="102.2" y="102.1">MCLR</text>
<text x="102.2" y="103.8">AN16/RPI121/RG9</text>
<text x="102.2" y="105.6">GND</text>
<text x="102.2" y="107.4">Vdd</text>
<text x="198.6" y="107.4">AN54/RP57/RC9</text>
<text x="202.8" y="102.1">RPI96/RF0</text>
<text x="206.4" y="105.6">VCAP</text>
<text x="207.9" y="103.8">Vdd</text>
<text x="102.2" y="109.2">AN10/RPI28/RA12</text>
<text x="102.2" y="111">AN9/RPI27/RA11</text>
<text x="102.2" y="112.7">OA2OUT/AN0/C2IN4-/C4IN3-/RPI16/RA0</text>
<text x="198.6" y="112.7">AN51/RP56/RC8</text>
<text x="203.1" y="109.2">RP70/RD6</text>
<text x="203.1" y="111">RP69/RD5</text>
<text x="102.2" y="114.5">OA2IN+/AN1/C2IN1+/RPI17/RA1</text>
<text x="102.2" y="116.3">PGED3/OA2IN-/AN2/C2IN1-/SS1/RPI32/CTED2/RB0</text>
<text x="102.2" y="118.1">PGEC3/OA1OUT/AN3/C1IN4-/C4IN2-/RPI33/CTED1/RB1</text>
<text x="181.6" y="118.1">OA5IN-/AN27/C5IN1-/ASDA1/RP41/RB9</text>
<text x="198.6" y="114.5">AN52/RP55/RC7</text>
<text x="198.6" y="116.3">AN53/RP54/RC6</text>
<text x="102.2" y="125.2">PGEC1/OA1IN+/AN4/C1IN3-/C1IN1+/C2IN3-/RPI34/RB2</text>
<text x="180.7" y="125.2">AN26/CVREF1O/ASCL1/RP40/T4CK/RB8</text>
<text x="102.2" y="127">PGED1/OA1IN-/AN5/C1IN1-/(CTMUC)/RP35/RB3</text>
<text x="102.2" y="128.7">AVdd</text>
<text x="102.2" y="130.5">AVSS</text>
<text x="182.2" y="128.7">OA5OUT/AN25/C5IN4-/RP39/INT0/RB7</text>
<text x="189.3" y="130.5">AN48/CVREF2O/RPI58/RC10</text>
<text x="201.7" y="127">RPI61/RC13</text>
<text x="102.2" y="132.3">OA3OUT/AN6/C3IN4-/C4IN4-/C4IN1+/RP48/RC0</text>
<text x="102.2" y="134.1">OA3IN-/AN7/C3IN1-/C4IN1-/RP49/RC1</text>
<text x="102.2" y="135.8">A3IN+/AN8/C3IN3-/C3IN1+/RPI50/U1RTS/BCLK1/FLT3/RC2</text>
<text x="102.2" y="137.6">AN11/C1IN2-/U1CTS/FLT4/RC11</text>
<text x="192.7" y="134.1">PGED2/SDA1/RP37/RB5</text>
<text x="192.8" y="132.3">PGEC2/SCL1/RP38/RB6</text>
<text x="202.6" y="135.8">RPI72/RD8</text>
<text x="207.1" y="137.6">GND</text>
<text x="102.2" y="139.4">GND</text>
<text x="102.2" y="141.2">Vdd</text>
<text x="102.2" y="143">AN12/C2IN2-/C5IN2-/U2RTS/BCLK2/FLT5/RE12</text>
<text x="188.4" y="141.2">OSC1/CLKI/AN49/RPI60/RC12</text>
<text x="192.1" y="139.4">OSC2/CLKO/RPI63/RC15</text>
<text x="207.9" y="143">Vdd</text>
<text x="102.2" y="144.7">AN13/C3IN2-/U2CTS/FLT6/RE13</text>
<text x="102.2" y="146.5">AN14/RPI94/FLT7/RE14</text>
<text x="102.2" y="148.3">AN15/RPI95/FLT8/RE15</text>
<text x="191.4" y="146.5">AN30/CVREF+/RPI52/RC4</text>
<text x="193.5" y="148.3">AN29/SCK1/RPI51/RC3</text>
<text x="198.2" y="144.7">AN31/RPI53/RC5</text>
<text x="102.2" y="150.1">RPI24/RA8</text>
<text x="102.2" y="151.9">FLT32/RP36/RB4</text>
<text x="171.7" y="151.9">OA5IN+/AN24/C5IN3-/C5IN1+/SDO1/RP20/T1CK/RA4</text>
<text x="194.2" y="150.1">AN28/SDI1/RPI25/RA9</text>
</g>
<g font-size="1.3">
<text x="43" y="1.3">5</text>
<text x="125.4" y="1.3">4</text>
<text x="207.8" y="1.3">3</text>
<text x="290.2" y="1.3">2</text>
<text x="372.7" y="1.3">1</text>
<text x=".5" y="39.2">D</text>
<text x="414.4" y="39.2">D</text>
<text x=".5" y="111.8">C</text>
<text x="414.4" y="111.8">C</text>
<text x=".5" y="184.4">B</text>
<text x="414.4" y="184.4">B</text>
<text x=".5" y="257">A</text>
<text x="414.4" y="257">A</text>
<text x="351.7" y="273.7">P. Poplawski K. Sokolowski</text>
<text x="351.7" y="277.3">K. Sokolowski</text>
<text x="351.7" y="280.8">&lt;Checked&gt;</text>
<text x="351.7" y="284.4">&lt;Approved&gt;</text>
<text x="357" y="287.9">Open Source Hardware, License: CERN-OHL-W v2</text>
<text x="43" y="293.5">5</text>
<text x="125.4" y="293.5">4</text>
<text x="207.8" y="293.5">3</text>
<text x="290.2" y="293.5">2</text>
<text x="372.7" y="293.5">1</text>
</g>
</svg>
